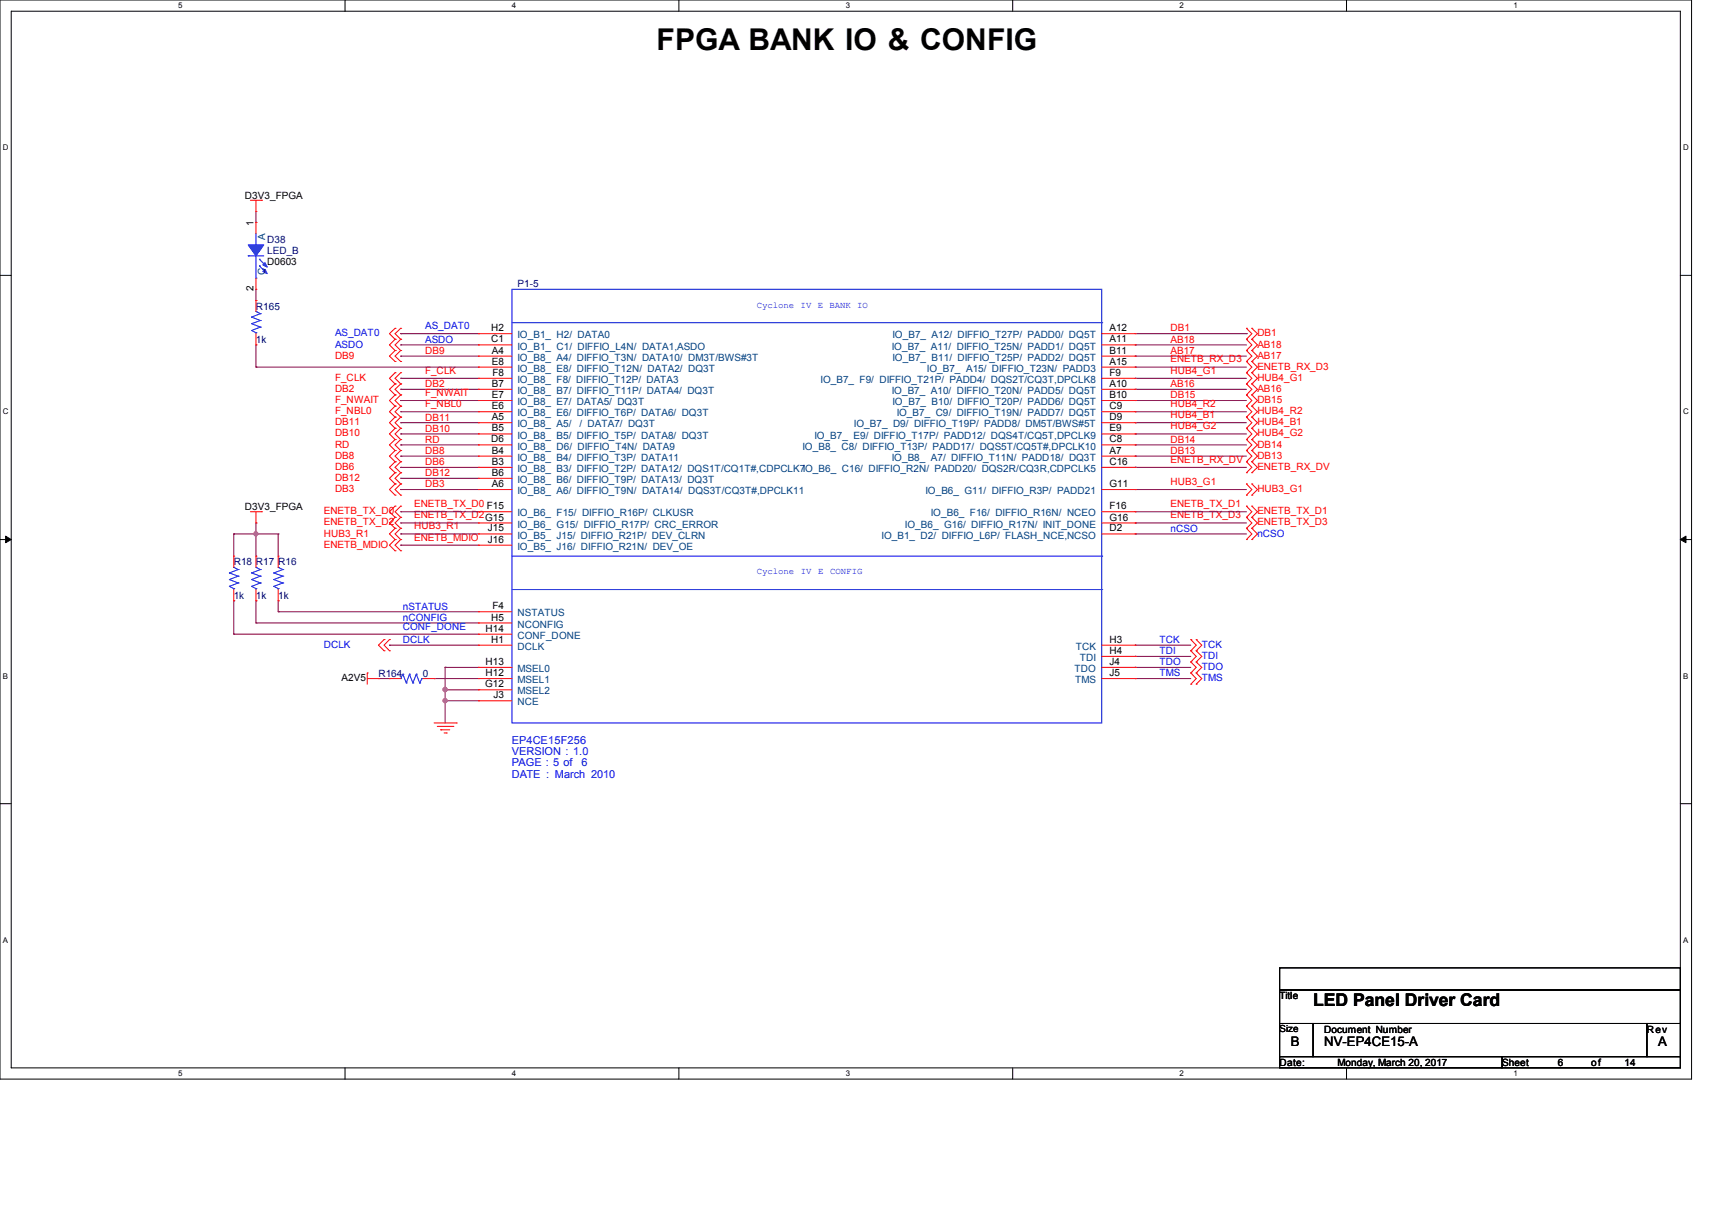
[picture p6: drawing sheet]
<svg xmlns="http://www.w3.org/2000/svg" width="297mm" height="210mm" viewBox="0 0 297 210" stroke-linecap="round" stroke-linejoin="round" font-family="sans-serif">
<path d="M0 0h293.5v187.3h-293.5zM1.9 1.9h289.6v183.4h-289.6z" fill="none" stroke="#000" stroke-width=".17"/>
<g fill="#fff">
<path d="M30.9 .2h.8v1.5h-.8z"/>
<path d="M30.9 185.5h.8v1.6h-.8z"/>
</g>
<path d="M59.9 0v1.9M59.9 185.3v2" fill="none" stroke="#000" stroke-width=".17"/>
<g fill="#fff">
<path d="M88.8 .2h.8v1.5h-.8z"/>
<path d="M88.8 185.5h.8v1.6h-.8z"/>
</g>
<path d="M117.8 0v1.9M117.8 185.3v2" fill="none" stroke="#000" stroke-width=".17"/>
<g fill="#fff">
<path d="M146.7 .2h.8v1.5h-.8z"/>
<path d="M146.7 185.5h.8v1.6h-.8z"/>
</g>
<path d="M175.7 0v1.9M175.7 185.3v2" fill="none" stroke="#000" stroke-width=".17"/>
<g fill="#fff">
<path d="M204.6 .2h.8v1.5h-.8z"/>
<path d="M204.6 185.5h.8v1.6h-.8z"/>
</g>
<path d="M233.6 0v1.9M233.6 185.3v2" fill="none" stroke="#000" stroke-width=".17"/>
<g fill="#fff">
<path d="M262.6 .2h.7v1.5h-.7z"/>
<path d="M262.6 185.5h.7v1.6h-.7z"/>
<path d="M.5 24.8h1v1.6h-1z"/>
<path d="M292 24.8h1v1.6h-1z"/>
<path d="M.5 70.7h1v1.5h-1z"/>
<path d="M292 70.7h1v1.5h-1z"/>
</g>
<path d="M0 47.8h1.9M291.5 47.8h2" fill="none" stroke="#000" stroke-width=".17"/>
<g fill="#fff">
<path d="M.5 116.5h.9v1.6h-.9z"/>
<path d="M292 116.5h.9v1.6h-.9z"/>
</g>
<path d="M0 93.6h1.9M291.5 93.6h2" fill="none" stroke="#000" stroke-width=".17"/>
<path d="M1 93l.9 .6-.9 .6zM291.5 93.6l1-.6v1.2z" fill="#000" stroke="#000" stroke-width=".17"/>
<g fill="#fff">
<path d="M.5 162.4h.9v1.5h-.9z"/>
<path d="M292 162.4h.9v1.5h-.9z"/>
</g>
<path d="M0 139.5h1.9M291.5 139.5h2M222 168h69.5v3.8h-69.5zM222 171.8h69.5v5.8h-69.5zM222 177.6h5.8v5.8h-5.8zM227.8 177.6h57.9v5.8h-57.9zM285.7 177.6h5.8v5.8h-5.8zM222 183.4h38.6v1.9h-38.6zM260.6 183.4h30.9v1.9h-30.9z" fill="none" stroke="#000" stroke-width=".17"/>
<g fill="none" stroke="#800040" stroke-width=".17">
<path d="M44.4 38.6h.1M44.4 36.7v1.9M44.4 52.2h.1M44.4 59.9h.1M44.4 50.2v2M44.4 59.9v3.8M69.5 59.9h.1M69.5 57.9h.1M69.5 59.9h13.5M69.5 57.9h13.5M196.9 59.9h.1M196.9 59.9h19.3"/>
<path d="M196.9 57.9h19.3M216.2 57.9h.1M44.4 63.7h.1M44.4 63.7h38.6M69.5 65.7h.1M69.5 67.6h.1M69.5 69.5h.1M69.5 71.5h.1M69.5 73.4h.1M69.5 75.3h.1M69.5 77.2h.1M69.5 79.2h.1"/>
<path d="M69.5 61.8h.1M69.5 61.8h13.5M69.5 65.7h13.5M69.5 67.6h13.5M69.5 69.5h13.5M69.5 71.5h13.5M69.5 73.4h13.5M69.5 75.3h13.5M69.5 79.2h13.5M69.5 77.2h13.5M196.9 61.8h.1M196.9 63.7h.1"/>
<path d="M196.9 65.7h.1M196.9 67.6h.1M196.9 69.5h.1M196.9 71.5h.1M196.9 73.4h.1M196.9 75.3h.1M196.9 79.2h.1M196.9 77.2h.1M196.9 61.8h19.3M196.9 63.7h19.3M196.9 65.7h19.3M196.9 67.6h19.3"/>
<path d="M196.9 69.5h19.3M196.9 71.5h19.3M196.9 73.4h19.3M196.9 75.3h19.3M196.9 79.2h19.3M196.9 77.2h19.3M40.6 92.7h.1M40.6 92.7v3.8M40.6 92.7h7.7M44.4 92.7h.1M44.4 90.8h.1M44.4 90.8v5.7"/>
<path d="M48.3 92.7h.1M48.3 92.7v3.8M69.5 94.6h.1M69.5 92.7h.1M69.5 90.8h.1M69.5 88.8h.1M69.5 81.1h.1M69.5 83h.1M69.5 85h.1M69.5 92.7h13.5M69.5 81.1h13.5M69.5 85h13.5"/>
<path d="M69.5 90.8h13.5M69.5 88.8h13.5M69.5 94.6h13.5M69.5 83h13.5M196.9 81.1h.1M196.9 85h.1M196.9 92.7h.1M196.9 90.8h.1M196.9 88.8h.1M196.9 92.7h19.3M196.9 81.1h19.3M196.9 85h19.3"/>
<path d="M196.9 90.8h19.3M196.9 88.8h19.3M40.6 110.1h.1M40.6 104.3h.1M40.6 110.1h42.4M40.6 104.3v5.8M44.4 108.1h.1M44.4 104.3h.1M44.4 108.1h38.6M44.4 104.3v3.8M48.3 104.3h.1M48.3 106.2h.1"/>
<path d="M48.3 104.3v1.9M48.3 106.2h34.7M65.7 117.8h.1M65.7 117.8h1.9M67.6 112h.1M67.6 112h15.4M75.3 117.8h.1M75.3 117.8h7.7M77.2 119.7h.1M77.2 115.8h.1M77.2 115.8h5.8M77.2 119.7h5.8"/>
<path d="M77.2 115.8v9.7M196.9 112h.1M196.9 113.9h.1M196.9 115.8h.1M196.9 117.8h.1M196.9 112h9.7M196.9 113.9h9.7M196.9 115.8h9.7M196.9 117.8h9.7M77.2 121.6h.1M77.2 121.6h5.8"/>
</g>
<g fill="#f0f" stroke="#f0f" stroke-width=".17">
<circle cx="44.4" cy="92.6" r=".36"/>
<circle cx="77.2" cy="119.7" r=".38"/>
<circle cx="77.2" cy="121.6" r=".37"/>
</g>
<g fill="none" stroke="#f00" stroke-width=".17">
<path d="M43.4 34.8h2M44.4 36.7h.1M44.4 38.6h.1M44.4 34.8v1.9M44.4 38.6v2M45.4 34.8h.1M44.4 50.2h.1M44.4 52.2h.1M44.4 59.9h.1M44.4 48.3v1.9M44.4 52.2v1.9M44.4 57.9v2"/>
<path d="M68.5 57h.1M68.5 58.9h.1M68.5 57l-.9 .9 .9 1M68.5 58.9l-.9 1 .9 .9M69.5 57h.1M69.5 58.9h.1M69.5 57l-1 .9 1 1M69.5 58.9l-1 1 1 .9M83 57.9h.1M83 59.9h.1M83 57.9h5.8M83 59.9h5.8"/>
<path d="M191.1 57.9h5.8M191.1 59.9h5.8M196.9 57.9h.1M196.9 59.9h.1M216.2 58.9h.1M216.2 57h.1M216.2 58.9l1 1-1 .9M216.2 57l1 .9-1 1M217.2 58.9h.1M217.2 57h.1M217.2 58.9l.9 1-.9 .9M217.2 57l.9 .9-.9 1"/>
<path d="M68.5 60.8h.1M68.5 62.7h.1M68.5 64.7h.1M68.5 66.6h.1M68.5 68.5h.1M68.5 70.5h.1M68.5 72.4h.1M68.5 74.3h.1M68.5 76.3h.1M68.5 78.2h.1M68.5 60.8l-.9 1 .9 .9M68.5 64.7l-.9 1 .9 .9"/>
<path d="M68.5 66.6l-.9 1 .9 .9M68.5 70.5l-.9 1 .9 .9M68.5 68.5l-.9 1 .9 1M68.5 74.3l-.9 1 .9 1M68.5 72.4l-.9 1 .9 .9M68.5 78.2l-.9 1 .9 .9M68.5 76.3l-.9 .9 .9 1M69.5 60.8h.1M69.5 62.7h.1M69.5 64.7h.1M69.5 66.6h.1M69.5 68.5h.1"/>
<path d="M69.5 70.5h.1M69.5 72.4h.1M69.5 74.3h.1M69.5 76.3h.1M69.5 78.2h.1M69.5 60.8l-1 1 1 .9M69.5 64.7l-1 1 1 .9M69.5 66.6l-1 1 1 .9M69.5 70.5l-1 1 1 .9M69.5 68.5l-1 1 1 1M69.5 74.3l-1 1 1 1M69.5 72.4l-1 1 1 .9"/>
<path d="M69.5 78.2l-1 1 1 .9M69.5 76.3l-1 .9 1 1M83 61.8h.1M83 63.7h.1M83 65.7h.1M83 67.6h.1M83 69.5h.1M83 71.5h.1M83 73.4h.1M83 75.3h.1M83 77.2h.1M83 79.2h.1"/>
<path d="M83 61.8h5.8M83 63.7h5.8M83 65.7h5.8M83 67.6h5.8M83 69.5h5.8M83 71.5h5.8M83 73.4h5.8M83 75.3h5.8M83 77.2h5.8M83 79.2h5.8M191.1 61.8h5.8M191.1 63.7h5.8"/>
<path d="M191.1 65.7h5.8M191.1 67.6h5.8M191.1 69.5h5.8M191.1 71.5h5.8M191.1 73.4h5.8M191.1 75.3h5.8M191.1 77.2h5.8M191.1 79.2h5.8M196.9 61.8h.1M196.9 63.7h.1M196.9 65.7h.1M196.9 67.6h.1"/>
<path d="M196.9 69.5h.1M196.9 71.5h.1M196.9 73.4h.1M196.9 75.3h.1M196.9 77.2h.1M196.9 79.2h.1M216.2 78.2h.1M216.2 76.3h.1M216.2 74.3h.1M216.2 72.4h.1M216.2 70.5h.1M216.2 68.5h.1"/>
<path d="M216.2 64.7h.1M216.2 62.7h.1M216.2 66.6h.1M216.2 60.8h.1M216.2 78.2l1 1-1 .9M216.2 74.3l1 1-1 1M216.2 72.4l1 1-1 .9M216.2 70.5l1 1-1 .9M216.2 68.5l1 1-1 1M216.2 62.7l1 1-1 1M216.2 64.7l1 1-1 .9M216.2 60.8l1 1-1 .9"/>
<path d="M216.2 66.6l1 1-1 .9M216.2 76.3l1 .9-1 1M217.2 78.2h.1M217.2 76.3h.1M217.2 74.3h.1M217.2 72.4h.1M217.2 70.5h.1M217.2 68.5h.1M217.2 64.7h.1M217.2 62.7h.1M217.2 66.6h.1M217.2 60.8h.1"/>
<path d="M217.2 78.2l.9 1-.9 .9M217.2 74.3l.9 1-.9 1M217.2 72.4l.9 1-.9 .9M217.2 70.5l.9 1-.9 .9M217.2 68.5l.9 1-.9 1M217.2 62.7l.9 1-.9 1M217.2 64.7l.9 1-.9 .9M217.2 60.8l.9 1-.9 .9M217.2 66.6l.9 1-.9 .9M217.2 76.3l.9 .9-.9 1M40.6 96.5h.1M40.6 96.5v2"/>
<path d="M43.4 88.8h2M44.4 90.8h.1M44.4 96.5h.1M44.4 88.8v2M44.4 96.5v2M45.4 88.8h.1M48.3 96.5h.1M48.3 96.5v2M68.5 80.1h.1M68.5 82h.1M68.5 84h.1M68.5 85.9h.1"/>
<path d="M68.5 87.8h.1M68.5 89.8h.1M68.5 91.7h.1M68.5 93.6h.1M68.5 95.6h.1M68.5 80.1l-.9 1 .9 .9M68.5 82l-.9 1 .9 1M68.5 84l-.9 1 .9 .9M68.5 87.8l-.9 1 .9 1M68.5 91.7l-.9 1 .9 .9M68.5 89.8l-.9 1 .9 .9M68.5 93.6l-.9 1 .9 1"/>
<path d="M69.5 80.1h.1M69.5 82h.1M69.5 84h.1M69.5 85.9h.1M69.5 87.8h.1M69.5 89.8h.1M69.5 91.7h.1M69.5 93.6h.1M69.5 95.6h.1M69.5 80.1l-1 1 1 .9M69.5 82l-1 1 1 1M69.5 84l-1 1 1 .9"/>
<path d="M69.5 87.8l-1 1 1 1M69.5 91.7l-1 1 1 .9M69.5 89.8l-1 1 1 .9M69.5 93.6l-1 1 1 1M83 81.1h.1M83 83h.1M83 85h.1M83 88.8h.1M83 90.8h.1M83 92.7h.1M83 94.6h.1M83 88.8h5.8"/>
<path d="M83 81.1h5.8M83 83h5.8M83 85h5.8M83 90.8h5.8M83 92.7h5.8M83 94.6h5.8M191.1 88.8h5.8M191.1 81.1h5.8M191.1 85h5.8M191.1 90.8h5.8M191.1 92.7h5.8M196.9 92.7h.1"/>
<path d="M196.9 90.8h.1M196.9 88.8h.1M196.9 81.1h.1M196.9 85h.1M216.2 93.6h.1M216.2 91.7h.1M216.2 89.8h.1M216.2 87.8h.1M216.2 85.9h.1M216.2 84h.1M216.2 82h.1M216.2 80.1h.1"/>
<path d="M216.2 91.7l1 1-1 .9M216.2 89.8l1 1-1 .9M216.2 87.8l1 1-1 1M216.2 84l1 1-1 .9M216.2 80.1l1 1-1 .9M217.2 93.6h.1M217.2 91.7h.1M217.2 89.8h.1M217.2 87.8h.1M217.2 85.9h.1M217.2 84h.1M217.2 82h.1"/>
<path d="M217.2 80.1h.1M217.2 91.7l.9 1-.9 .9M217.2 89.8l.9 1-.9 .9M217.2 87.8l.9 1-.9 1M217.2 84l.9 1-.9 .9M217.2 80.1l.9 1-.9 .9M40.6 104.3h.1M40.6 102.3v2M44.4 104.3h.1M44.4 102.3v2M48.3 104.3h.1M48.3 102.3v2"/>
<path d="M63.7 116.8h.1M63.7 117.8h2M63.7 116.8v1.9M65.7 117.8h.1M66.6 111h.1M66.6 112.9h.1M66.6 111l-.9 1 .9 .9M67.6 111h.1M67.6 112.9h.1M67.6 117.8h.1M67.6 117.8h1.9M67.6 111l-1 1 1 .9"/>
<path d="M73.4 117.8h1.9M75.3 117.8h.1M83 110.1h.1M83 112h.1M83 115.8h.1M83 117.8h.1M83 119.7h.1M83 108.1h.1M83 106.2h.1M83 117.8h5.8M83 110.1h5.8M83 112h5.8"/>
<path d="M83 115.8h5.8M83 119.7h5.8M83 108.1h5.8M83 106.2h5.8M191.1 117.8h5.8M191.1 112h5.8M191.1 115.8h5.8M191.1 113.9h5.8M196.9 112h.1M196.9 113.9h.1M196.9 115.8h.1M196.9 117.8h.1"/>
<path d="M206.6 112.9h.1M206.6 111h.1M206.6 114.9h.1M206.6 116.8h.1M206.6 118.7h.1M206.6 111l.9 1-.9 .9M206.6 112.9l.9 1-.9 1M206.6 114.9l.9 .9-.9 1M206.6 116.8l.9 1-.9 .9M207.5 112.9h.1M207.5 111h.1M207.5 114.9h.1"/>
<path d="M207.5 116.8h.1M207.5 118.7h.1M207.5 111l1 1-1 .9M207.5 112.9l1 1-1 1M207.5 114.9l1 .9-1 1M207.5 116.8l1 1-1 .9M75.3 125.5h3.9M75.9 126.1h2.7M76.5 126.7h.1M76.5 126.7h1.5M77 127.2h.4M77.4 127.2h.1"/>
<path d="M78.6 126.1h.1M79.2 125.5h.1M83 121.6h.1M83 121.6h5.8"/>
</g>
<g fill="none" stroke="#00f" stroke-width=".17">
<path d="M43.1 44.4h.1M43.1 44.4h2.7M43.6 57.4h.1M43.6 56.2h.1M43.6 55h.1M43.6 57.4l.8 .3M43.6 56.2l1.6 .6M43.6 55l1.6 .6M44.4 42.5h.1M44.4 48.3h.1M44.4 54.1h.1M44.4 57.7h.1"/>
<path d="M44.4 40.6v1.9M44.4 44.4v3.9M44.4 57.7v.2M44.4 54.1l.8 .3M45 45h.1M45 46.1h.1M45 45l1.1 1.1M45 46.1l1.1 1.2M45.2 56.8h.1M45.2 55.6h.1M45.2 54.4h.1M45.2 56.8l-1.6 .6"/>
<path d="M45.2 55.6l-1.6 .6M45.2 54.4l-1.6 .6M88.8 50.2h102.3v75.3h-102.3zM88.8 56h102.3M191.1 56h.1M39.8 99.4h.1M39.8 99.4l1.5 .6M40.6 98.5h.1M40.6 98.5l.7 .3M41.3 100h.1M41.3 98.8h.1M41.3 100l-1.5 .6"/>
<path d="M41.3 98.8l-1.5 .6M43.6 99.4h.1M43.6 99.4l1.6 .6M44.4 98.5h.1M44.4 98.5l.8 .3M45.2 100h.1M45.2 98.8h.1M45.2 100l-1.6 .6M45.2 98.8l-1.6 .6M47.5 99.4h.1M47.5 99.4l1.6 .6M48.3 98.5h.1"/>
<path d="M48.3 98.5l.8 .3M49.1 100h.1M49.1 98.8h.1M49.1 100l-1.6 .6M49.1 98.8l-1.6 .6M88.8 96.5h102.3M191.1 96.5h.1M39.8 101.8h.1M39.8 100.6h.1M39.8 101.8l.8 .4M39.8 100.6l1.5 .6M40.6 102.2h.1"/>
<path d="M40.6 102.2v.1M41.3 101.2h.1M41.3 101.2l-1.5 .6M43.6 101.8h.1M43.6 100.6h.1M43.6 101.8l.8 .4M43.6 100.6l1.6 .6M44.4 102.2h.1M44.4 102.2v.1M45.2 101.2h.1M45.2 101.2l-1.6 .6M47.5 101.8h.1"/>
<path d="M47.5 100.6h.1M47.5 101.8l.8 .4M47.5 100.6l1.6 .6M48.3 102.2h.1M48.3 102.2v.1M49.1 101.2h.1M49.1 101.2l-1.6 .6M69.5 117.8h.1M69.9 117h.1M69.9 117l.6 1.5M69.9 117l-.4 .8M70.5 118.5h.1"/>
<path d="M71 117h.1M71 117l.6 1.5M71 117l-.5 1.5M71.6 118.5h.1M72.2 117h.1M72.2 117l.6 1.5M72.2 117l-.6 1.5M72.8 118.5h.1M73.2 117.8h.1M73.2 117.8l-.4 .7M73.2 117.8h.2M88.8 102.3h102.3"/>
<path d="M191.1 102.3h.1"/>
</g>
<g fill="#00f" stroke="#00f" stroke-width=".17">
<path d="M43.1 42.5h2.7l-1.4 1.9z" fill-rule="evenodd"/>
<path d="M46 46.7l.4 .8-.8-.4z" fill-rule="evenodd"/>
<path d="M46 45.6l.4 .8-.8-.4z" fill-rule="evenodd"/>
</g>
<text font-size="5.2" x="113.9" y="8.7">FPGA BANK IO &amp; CONFIG</text>
<text font-size="3" x="227.8" y="174.7">LED Panel Driver Card</text>
<g font-size="2.3">
<text x="223.9" y="181.6">B</text>
<text x="229.7" y="181.6">NV-EP4CE15-A</text>
<text x="287.6" y="181.6">A</text>
</g>
<g font-size="1.9" fill="#00f">
<text x="88.8" y="129.1">EP4CE15F256</text>
<text x="88.8" y="131.1">VERSION : 1.0</text>
<text x="88.8" y="133">PAGE : 5 of</text>
<text x="88.8" y="135">DATE : March 2010</text>
<text x="100.9" y="133">6</text>
</g>
<g font-size="1.7">
<text x="42.5" y="34.5">D3V3_FPGA</text>
<text x="44" y="39.2" transform="rotate(-90 44 39.2)">1</text>
<text x="46.4" y="46">D0603</text>
<text x="44" y="50.6" transform="rotate(-90 44 50.6)">2</text>
<text x="85.2" y="57.5">H2</text>
<text x="85.2" y="59.4">C1</text>
<text x="192.5" y="57.5">A12</text>
<text x="192.5" y="59.4">A11</text>
<text x="85.3" y="61.4">A4</text>
<text x="85.3" y="63.3">E8</text>
<text x="85.4" y="65.2">F8</text>
<text x="192.5" y="61.4">B11</text>
<text x="192.5" y="63.3">A15</text>
<text x="192.5" y="65.2">F9</text>
<text x="85.3" y="67.1">B7</text>
<text x="85.3" y="69.1">E7</text>
<text x="85.3" y="71">E6</text>
<text x="192.5" y="67.1">A10</text>
<text x="192.5" y="69.1">B10</text>
<text x="192.5" y="71">C9</text>
<text x="85.2" y="76.8">D6</text>
<text x="85.3" y="72.9">A5</text>
<text x="85.3" y="74.9">B5</text>
<text x="192.5" y="72.9">D9</text>
<text x="192.5" y="74.9">E9</text>
<text x="192.5" y="76.8">C8</text>
<text x="85.3" y="78.7">B4</text>
<text x="85.3" y="80.7">B3</text>
<text x="85.3" y="82.6">B6</text>
<text x="192.5" y="78.7">A7</text>
<text x="192.5" y="80.7">C16</text>
<text x="42.5" y="88.5">D3V3_FPGA</text>
<text x="85.3" y="84.5">A6</text>
<text x="192.5" y="88.4">F16</text>
<text x="192.5" y="84.5">G11</text>
<text x="84.6" y="92.2">J15</text>
<text x="84.6" y="94.2">J16</text>
<text x="192.5" y="92.2">D2</text>
<text x="192.5" y="90.3">G16</text>
<text x="85.2" y="107.7">H5</text>
<text x="85.4" y="105.7">F4</text>
<text x="84.2" y="109.6">H14</text>
<text x="85.2" y="111.5">H1</text>
<text x="192.5" y="111.5">H3</text>
<text x="192.5" y="113.5">H4</text>
<text x="59.3" y="118.2">A2V5</text>
<text x="84.2" y="119.3">G12</text>
<text x="84.2" y="115.4">H13</text>
<text x="84.2" y="117.3">H12</text>
<text x="192.5" y="115.4">J4</text>
<text x="192.5" y="117.3">J5</text>
<text x="85.6" y="121.2">J3</text>
<text x="222" y="173.4">Title</text>
<text x="222" y="179.2">Size</text>
<text x="229.7" y="179.2">Document Number</text>
<text x="285.7" y="179.2">Rev</text>
<text x="222" y="185">Date:</text>
<text x="232.1" y="185">Monday, March 20, 2017</text>
<text x="260.6" y="185">Sheet</text>
<text x="270.2" y="185">6</text>
<text x="276.1" y="185">of</text>
<text x="281.8" y="185">14</text>
</g>
<g font-size="1.7" fill="#004080">
<text x="46" y="41.7" transform="rotate(-90 46 41.7)">A</text>
<text x="46" y="47.7" transform="rotate(-90 46 47.7)">C</text>
<text x="89.8" y="58.7">IO_B1_ H2/ DATA0</text>
<text x="154.8" y="58.7">IO_B7_ A12/ DIFFIO_T27P/ PADD0/ DQ5T</text>
<text x="89.8" y="60.7">IO_B1_ C1/ DIFFIO_L4N/ DATA1,ASDO</text>
<text x="89.8" y="62.6">IO_B8_ A4/ DIFFIO_T3N/ DATA10/ DM3T/BWS#3T</text>
<text x="89.8" y="64.5">IO_B8_ E8/ DIFFIO_T12N/ DATA2/ DQ3T</text>
<text x="154.7" y="60.7">IO_B7_ A11/ DIFFIO_T25N/ PADD1/ DQ5T</text>
<text x="154.8" y="62.6">IO_B7_ B11/ DIFFIO_T25P/ PADD2/ DQ5T</text>
<text x="160.8" y="64.5">IO_B7_ A15/ DIFFIO_T23N/ PADD3</text>
<text x="89.8" y="66.5">IO_B8_ F8/ DIFFIO_T12P/ DATA3</text>
<text x="89.8" y="68.4">IO_B8_ B7/ DIFFIO_T11P/ DATA4/ DQ3T</text>
<text x="89.8" y="70.3">IO_B8_ E7/ DATA5/ DQ3T</text>
<text x="142.4" y="66.5">IO_B7_ F9/ DIFFIO_T21P/ PADD4/ DQS2T/CQ3T,DPCLK8</text>
<text x="154.7" y="68.4">IO_B7_ A10/ DIFFIO_T20N/ PADD5/ DQ5T</text>
<text x="154.8" y="70.3">IO_B7_ B10/ DIFFIO_T20P/ PADD6/ DQ5T</text>
<text x="89.8" y="72.3">IO_B8_ E6/ DIFFIO_T6P/ DATA6/ DQ3T</text>
<text x="89.8" y="74.2">IO_B8_ A5/</text>
<text x="89.8" y="76.1">IO_B8_ B5/ DIFFIO_T5P/ DATA8/ DQ3T</text>
<text x="100.5" y="74.2">/ DATA7/ DQ3T</text>
<text x="141.3" y="76.1">IO_B7_ E9/ DIFFIO_T17P/ PADD12/ DQS4T/CQ5T,DPCLK9</text>
<text x="148.2" y="74.2">IO_B7_ D9/ DIFFIO_T19P/ PADD8/ DM5T/BWS#5T</text>
<text x="155.6" y="72.3">IO_B7_ C9/ DIFFIO_T19N/ PADD7/ DQ5T</text>
<text x="89.8" y="78">IO_B8_ D6/ DIFFIO_T4N/ DATA9</text>
<text x="89.8" y="80">IO_B8_ B4/ DIFFIO_T3P/ DATA11</text>
<text x="89.8" y="81.9">IO_B8_ B3/ DIFFIO_T2P/ DATA12/ DQS1T/CQ1T#,CDPCLK7IO_B6_ C16/ DIFFIO_R2N/ PADD20/ DQS2R/CQ3R,CDPCLK5</text>
<text x="89.8" y="83.8">IO_B8_ B6/ DIFFIO_T9P/ DATA13/ DQ3T</text>
<text x="139.2" y="78">IO_B8_ C8/ DIFFIO_T13P/ PADD17/ DQS5T/CQ5T#,DPCLK10</text>
<text x="154.7" y="80">IO_B8_ A7/ DIFFIO_T11N/ PADD18/ DQ3T</text>
<text x="89.8" y="85.8">IO_B8_ A6/ DIFFIO_T9N/ DATA14/ DQS3T/CQ3T#,DPCLK11</text>
<text x="89.8" y="89.6">IO_B6_ F15/ DIFFIO_R16P/ CLKUSR</text>
<text x="160.6" y="85.8">IO_B6_ G11/ DIFFIO_R3P/ PADD21</text>
<text x="161.5" y="89.6">IO_B6_ F16/ DIFFIO_R16N/ NCEO</text>
<text x="89.8" y="91.6">IO_B6_ G15/ DIFFIO_R17P/ CRC_ERROR</text>
<text x="89.8" y="93.5">IO_B5_ J15/ DIFFIO_R21P/ DEV_CLRN</text>
<text x="89.8" y="95.4">IO_B5_ J16/ DIFFIO_R21N/ DEV_OE</text>
<text x="152.9" y="93.5">IO_B1_ D2/ DIFFIO_L6P/ FLASH_NCE,NCSO</text>
<text x="157" y="91.6">IO_B6_ G16/ DIFFIO_R17N/ INIT_DONE</text>
<text x="89.8" y="107">NSTATUS</text>
<text x="89.8" y="110.9">CONF_DONE</text>
<text x="89.8" y="112.8">DCLK</text>
<text x="89.8" y="108.9">NCONFIG</text>
<text x="186.6" y="112.8">TCK</text>
<text x="89.8" y="116.6">MSEL0</text>
<text x="89.8" y="118.6">MSEL1</text>
<text x="186.4" y="116.6">TDO</text>
<text x="186.5" y="118.6">TMS</text>
<text x="187.4" y="114.7">TDI</text>
<text x="89.8" y="120.5">MSEL2</text>
<text x="89.8" y="122.4">NCE</text>
</g>
<g font-size="1.7" fill="#000080">
<text x="46.4" y="42.2">D38</text>
<text x="46.4" y="44.1">LED_B</text>
<text x="44.4" y="53.8">R165</text>
<text x="89.8" y="49.9">P1-5</text>
<text x="44.4" y="59.5">1k</text>
<text x="40.6" y="98.1">R18 R17 R16</text>
<text x="40.6" y="103.9">1k</text>
<text x="44.4" y="103.9">1k</text>
<text x="48.3" y="103.9">1k</text>
<text x="65.7" y="117.4">R164</text>
<text x="73.4" y="117.4">0</text>
</g>
<g font-size="1.7" fill="#00f">
<text x="58.1" y="58.4">AS_DAT0</text>
<text x="73.7" y="59.5">ASDO</text>
<text x="73.7" y="57.1">AS_DAT0</text>
<text x="58.1" y="60.3">ASDO</text>
<text x="203.1" y="92.3">nCSO</text>
<text x="218.1" y="93.1">nCSO</text>
<text x="69.9" y="105.8">nSTATUS</text>
<text x="69.9" y="107.7">nCONFIG</text>
<text x="56.2" y="112.4">DCLK</text>
<text x="69.9" y="109.3">CONF_DONE</text>
<text x="69.9" y="111.6">DCLK</text>
<text x="201.1" y="111.6">TCK</text>
<text x="201.1" y="113.5">TDI</text>
<text x="208.5" y="112.4">TCK</text>
<text x="201.1" y="115.4">TDO</text>
<text x="201.1" y="117.4">TMS</text>
<text x="208.5" y="114.3">TDI</text>
<text x="208.5" y="116.3">TDO</text>
<text x="208.5" y="118.2">TMS</text>
</g>
<g font-size="1.7" fill="#f00">
<text x="203.1" y="59.5">AB18</text>
<text x="203.1" y="57.5">DB1</text>
<text x="218.1" y="58.4">DB1</text>
<text x="58.1" y="62.2">DB9</text>
<text x="73.7" y="64.9">F_CLK</text>
<text x="73.7" y="61.4">DB9</text>
<text x="203.1" y="61.4">AB17</text>
<text x="203.1" y="62.9">ENETB_RX_D3</text>
<text x="203.1" y="64.9">HUB4_G1</text>
<text x="218.1" y="64.2">ENETB_RX_D3</text>
<text x="218.1" y="62.2">AB17</text>
<text x="218.1" y="60.3">AB18</text>
<text x="58.1" y="66.1">F_CLK</text>
<text x="58.1" y="68">DB2</text>
<text x="58.1" y="71.9">F_NBL0</text>
<text x="58.1" y="70">F_NWAIT</text>
<text x="73.7" y="67.2">DB2</text>
<text x="73.7" y="68.7">F_NWAIT</text>
<text x="73.7" y="70.7">F_NBL0</text>
<text x="203.1" y="67.2">AB16</text>
<text x="203.1" y="69.1">DB15</text>
<text x="203.1" y="70.7">HUB4_R2</text>
<text x="218.1" y="71.9">HUB4_R2</text>
<text x="218.1" y="70">DB15</text>
<text x="218.1" y="66.1">HUB4_G1</text>
<text x="218.1" y="68">AB16</text>
<text x="58.1" y="75.7">DB10</text>
<text x="58.1" y="73.8">DB11</text>
<text x="58.1" y="77.7">RD</text>
<text x="73.7" y="73">DB11</text>
<text x="73.7" y="74.9">DB10</text>
<text x="73.7" y="76.8">RD</text>
<text x="203.1" y="72.6">HUB4_B1</text>
<text x="203.1" y="74.5">HUB4_G2</text>
<text x="203.1" y="76.8">DB14</text>
<text x="218.1" y="75.7">HUB4_G2</text>
<text x="218.1" y="73.8">HUB4_B1</text>
<text x="218.1" y="77.7">DB14</text>
<text x="58.1" y="79.6">DB8</text>
<text x="58.1" y="81.5">DB6</text>
<text x="58.1" y="83.5">DB12</text>
<text x="73.7" y="78.8">DB8</text>
<text x="73.7" y="80.7">DB6</text>
<text x="73.7" y="82.6">DB12</text>
<text x="203.1" y="78.8">DB13</text>
<text x="203.1" y="80.3">ENETB_RX_DV</text>
<text x="218.1" y="81.5">ENETB_RX_DV</text>
<text x="218.1" y="79.6">DB13</text>
<text x="56.2" y="89.3">ENETB_TX_D0</text>
<text x="58.1" y="85.4">DB3</text>
<text x="71.8" y="90">ENETB_TX_D2G15</text>
<text x="71.8" y="88">ENETB_TX_D0 F15</text>
<text x="73.7" y="84.6">DB3</text>
<text x="203.1" y="84.2">HUB3_G1</text>
<text x="203.1" y="90">ENETB_TX_D3</text>
<text x="203.1" y="88">ENETB_TX_D1</text>
<text x="218.1" y="89.3">ENETB_TX_D1</text>
<text x="218.1" y="85.4">HUB3_G1</text>
<text x="56.2" y="93.1">HUB3_R1</text>
<text x="56.2" y="91.2">ENETB_TX_D2</text>
<text x="56.2" y="95">ENETB_MDIO</text>
<text x="71.8" y="93.8">ENETB_MDIO</text>
<text x="71.8" y="91.9">HUB3_R1</text>
<text x="218.1" y="91.2">ENETB_TX_D3</text>
</g>
<g font-size="1.6" fill="#00f">
<text x="131.3" y="53.4">Cyclone IV E BANK IO</text>
<text x="131.3" y="99.7">Cyclone</text>
<text x="138.9" y="99.7">IV</text>
<text x="141.9" y="99.7">E</text>
<text x="144" y="99.7">CONFIG</text>
</g>
<g font-size="1.4">
<text x="30.9" y="1.4">5</text>
<text x="88.8" y="1.4">4</text>
<text x="146.7" y="1.4">3</text>
<text x="204.6" y="1.4">2</text>
<text x="262.6" y="1.4">1</text>
<text x=".5" y="26.1">D</text>
<text x="292" y="26.1">D</text>
<text x=".5" y="71.9">C</text>
<text x="292" y="71.9">C</text>
<text x=".5" y="117.8">B</text>
<text x="292" y="117.8">B</text>
<text x=".5" y="163.6">A</text>
<text x="292" y="163.6">A</text>
<text x="30.9" y="186.8">5</text>
<text x="88.8" y="186.8">4</text>
<text x="146.7" y="186.8">3</text>
<text x="204.6" y="186.8">2</text>
<text x="262.6" y="186.8">1</text>
</g>
</svg>
